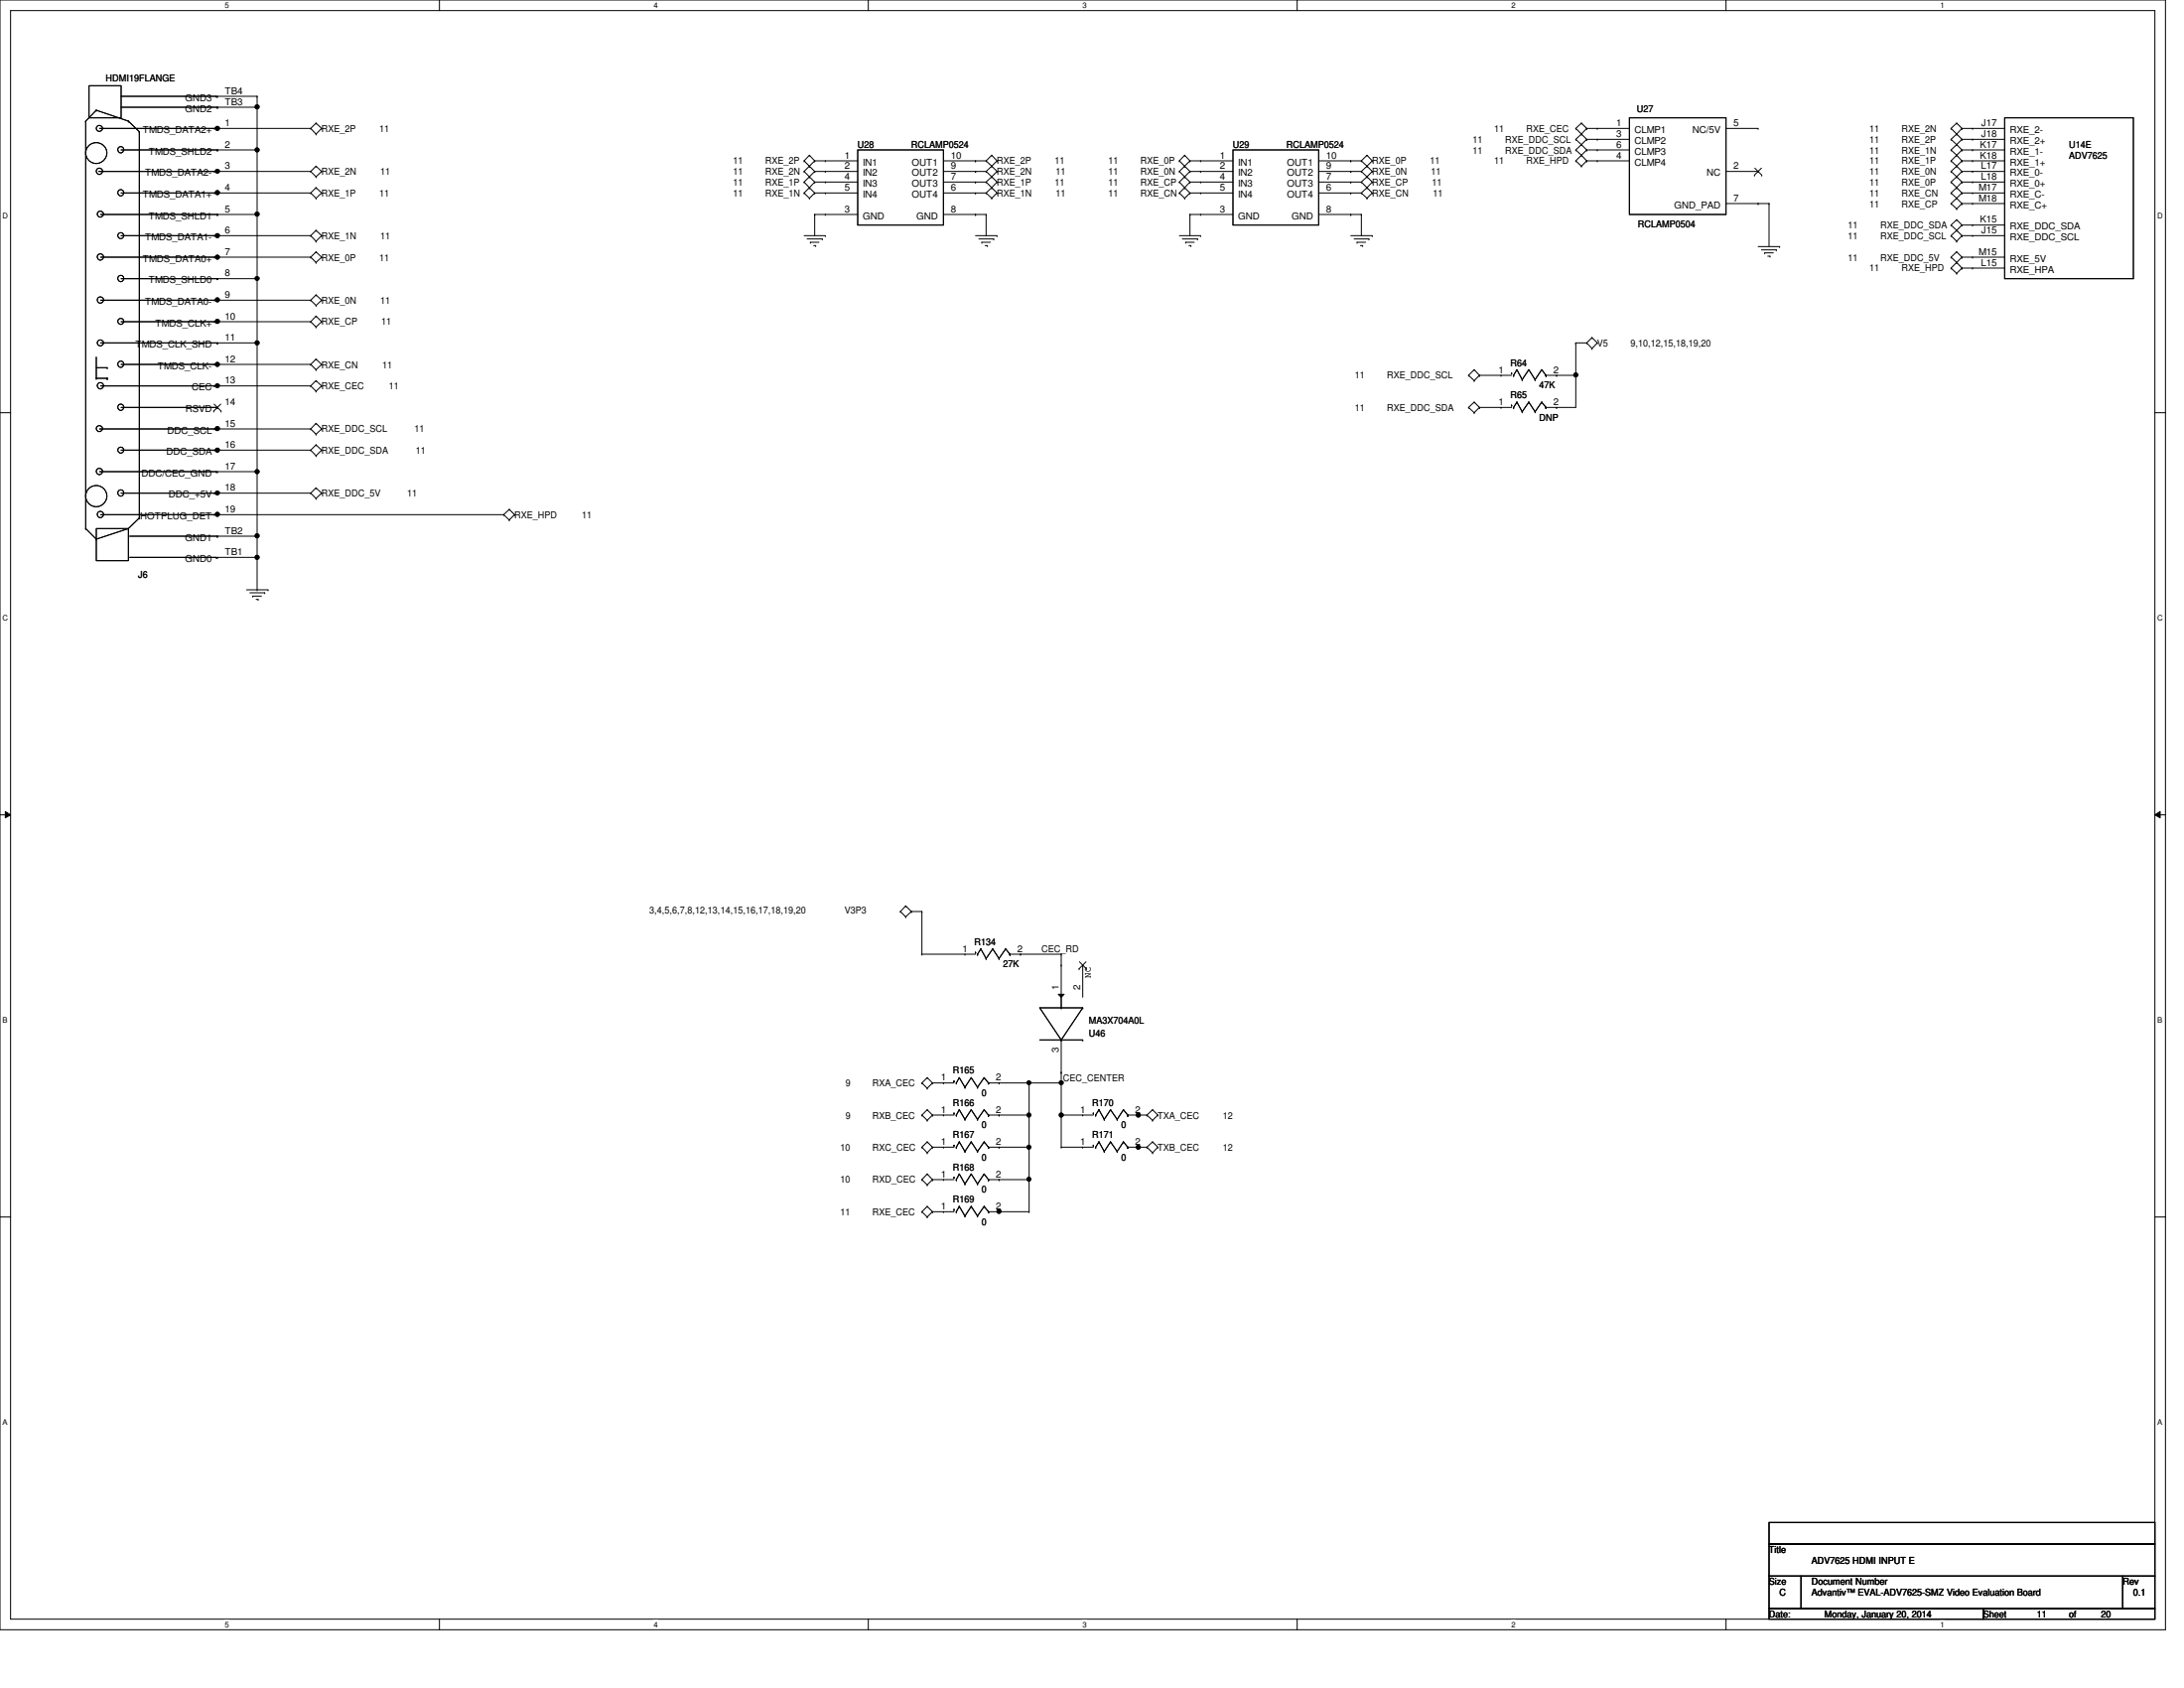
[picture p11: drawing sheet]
<svg xmlns="http://www.w3.org/2000/svg" width="279mm" height="216mm" viewBox="0 0 279 216" stroke-linecap="round" stroke-linejoin="round" font-family="sans-serif">
<path d="M0 0h277v208.4h-277zM1.4 1.4h274.3v205.7h-274.3z" fill="none" stroke="#000" stroke-width=".13"/>
<g fill="#fff">
<path d="M28.8 .1h.5v1.1h-.5z"/>
<path d="M28.8 207.2h.5v1.1h-.5z"/>
</g>
<path d="M56.2 0v1.4M56.2 207.1v1.3" fill="none" stroke="#000" stroke-width=".13"/>
<g fill="#fff">
<path d="M83.7 .1h.5v1.1h-.5z"/>
<path d="M83.7 207.2h.5v1.1h-.5z"/>
</g>
<path d="M111.1 0v1.4M111.1 207.1v1.3" fill="none" stroke="#000" stroke-width=".13"/>
<g fill="#fff">
<path d="M138.5 .1h.6v1.1h-.6z"/>
<path d="M138.5 207.2h.6v1.1h-.6z"/>
</g>
<path d="M165.9 0v1.4M165.9 207.1v1.3" fill="none" stroke="#000" stroke-width=".13"/>
<g fill="#fff">
<path d="M193.4 .1h.5v1.1h-.5z"/>
<path d="M193.4 207.2h.5v1.1h-.5z"/>
</g>
<path d="M220.8 0v1.4M220.8 207.1v1.3" fill="none" stroke="#000" stroke-width=".13"/>
<g fill="#fff">
<path d="M248.2 .1h.6v1.1h-.6z"/>
<path d="M248.2 207.2h.6v1.1h-.6z"/>
<path d="M.3 27.1h.8v1.1h-.8z"/>
<path d="M276 27.1h.7v1.1h-.7z"/>
<path d="M.3 78.5h.8v1.1h-.8z"/>
<path d="M276 78.5h.7v1.1h-.7z"/>
</g>
<path d="M0 52.8h1.4M275.7 52.8h1.3" fill="none" stroke="#000" stroke-width=".13"/>
<g fill="#fff">
<path d="M.3 129.9h.7v1.1h-.7z"/>
<path d="M276 129.9h.6v1.1h-.6z"/>
</g>
<path d="M0 104.2h1.4M.7 103.8l.7 .4-.7 .4zM275.7 104.2l.7-.4v.8zM275.7 104.2h1.3" fill="none" stroke="#000" stroke-width=".13"/>
<path d="M.7 103.8l.7 .4-.7 .4zM275.7 104.2l.7-.4v.8z" fill="#000"/>
<g fill="#fff">
<path d="M.3 181.4h.7v1.1h-.7z"/>
<path d="M276 181.4h.6v1.1h-.6z"/>
</g>
<g fill="none" stroke="#000" stroke-width=".13">
<path d="M11 15.5h.1M11 15.5v52.1M11.4 11h4.1v4.1h-4.1zM12.3 14.1h.1M12.3 14.1l4.1 1.4M12.3 14.1l-1.3 1.4M12.7 16.4h27.1M15.5 19.2h17.4M15.5 13.7h17.4M15.5 12.3h12.2M16.4 15.5h.1M16.4 15.5l1.4 1.3"/>
<path d="M17.8 16.8h.1M17.8 16.8v49.5M27.4 16.4h.1M27.7 12.3h.1M27.7 16.4h.1M27.8 16.4h.1M27.8 13.7h.1M27.8 19.2h.1M27.8 12.3h.1M27.8 12.3h5.1M32.9 19.2h.1M32.9 13.7h.1"/>
<path d="M32.9 12.3h.1M32.9 12.3v63.1M39.8 16.4h.1M39.8 16.4l.6 .7M40.4 15.7h.1M40.4 17.1h.1M40.4 15.7l-.6 .7M40.4 15.7l.7 .7M41.1 16.4h.1M41.1 16.4l-.7 .7M103.5 19.9h.1M103.5 19.9l.7 .7"/>
<path d="M103.5 19.9l-.6 .7M109.7 19.2h11v9.6h-11zM126.9 19.9h.1M126.9 19.9l-.7 .7M126.9 19.9l.7 .7M151.6 19.9h.1M151.6 19.9l.6 .7M151.6 19.9l-.7 .7M157.7 19.2h11v9.6h-11zM174.9 19.9h.1M174.9 19.9l-.7 .7M174.9 19.9l.7 .7"/>
<path d="M201.6 16.4h.1M201.6 17.8h.1M201.6 19.2h.1M201.6 16.4l1.4 1.4M201.6 17.8l.7 .7M201.6 19.2l.7 .7M202.3 15.7h.1M202.3 17.1h.1M202.3 18.5h.1M202.3 19.9h.1M202.3 15.7l.7 .7M202.3 15.7l-.7 .7"/>
<path d="M202.3 17.1l-.7 .7M202.3 18.5l.7 .7M202.3 18.5l-.7 .7M202.3 19.9l.7 .7M203 16.4h.1M203 17.8h.1M203 19.2h.1M203 16.4h5.4M203 17.8h5.4M203 19.2h5.4M203 16.4l-.7 .7M203 17.8l-.7 .7"/>
<path d="M203 19.2l-1.4 1.4M204.3 16.4h.1M204.3 17.8h.1M204.3 19.2h.1M208.4 15.1h12.4v12.3h-12.4zM220.8 16.4h4.1M224.9 16.4h.1M249.6 19.2h.1M249.6 16.4h.1M249.6 17.8h.1M249.6 19.2l.7 .7M249.6 16.4l1.4 1.4"/>
<path d="M249.6 17.8l.7 .7M250.3 18.5h.1M250.3 19.9h.1M250.3 15.7h.1M250.3 17.1h.1M250.3 18.5l.7 .7M250.3 18.5l-.7 .7M250.3 19.9l.7 .7M250.3 15.7l.7 .7M250.3 15.7l-.7 .7M250.3 17.1l-.7 .7M251 16.4h.1"/>
<path d="M251 17.8h.1M251 19.2h.1M251 16.4h5.5M251 17.8h5.5M251 19.2h5.5M251 19.2l-1.4 1.4M251 16.4l-.7 .7M251 17.8l-.7 .7M252.3 16.4h.1M252.3 17.8h.1M252.3 19.2h.1M256.5 15.1h16.4v20.5h-16.4z"/>
<path d="M12.6 21.9h27.2M12.9 32.9h26.9M12.9 38.4h26.9M12.9 27.4h20M15.5 24.7h24.3M15.5 30.1h24.3M15.5 35.6h17.4M27.4 32.9h.1M27.4 24.7h.1M27.4 38.4h.1M27.4 30.1h.1M27.4 21.9h.1"/>
<path d="M27.7 30.1h.1M27.8 21.9h.1M27.8 24.7h.1M27.8 30.1h.1M27.8 32.9h.1M27.8 38.4h.1M27.8 35.6h.1M27.8 27.4h.1M32.9 35.6h.1M32.9 27.4h.1M39.8 21.9h.1M39.8 24.7h.1"/>
<path d="M39.8 30.1h.1M39.8 32.9h.1M39.8 38.4h.1M39.8 21.9l.6 .7M39.8 24.7l.6 .7M39.8 30.1l.6 .8M39.8 32.9l.6 .7M39.8 38.4l.6 .7M40.4 21.3h.1M40.4 22.6h.1M40.4 24h.1M40.4 25.4h.1"/>
<path d="M40.4 29.5h.1M40.4 30.9h.1M40.4 32.2h.1M40.4 33.6h.1M40.4 37.7h.1M40.4 39.1h.1M40.4 21.3l-.6 .6M40.4 21.3l.7 .6M40.4 24l-.6 .7M40.4 24l.7 .7M40.4 29.5l-.6 .6M40.4 29.5l.7 .6"/>
<path d="M40.4 32.2l-.6 .7M40.4 32.2l.7 .7M40.4 37.7l-.6 .7M40.4 37.7l.7 .7M41.1 21.9h.1M41.1 24.7h.1M41.1 30.1h.1M41.1 32.9h.1M41.1 38.4h.1M41.1 21.9l-.7 .7M41.1 24.7l-.7 .7M41.1 30.1l-.7 .8"/>
<path d="M41.1 32.9l-.7 .7M41.1 38.4l-.7 .7M102.9 20.6h.1M102.9 21.9h.1M102.9 23.3h.1M102.9 24.7h.1M102.9 30.1h2.7M102.9 20.6l1.3 1.3M102.9 21.9l1.3 1.4M102.9 23.3l.6 .7M102.9 24.7l.6 .7M103.3 30.6h1.9"/>
<path d="M103.5 21.3h.1M103.5 22.6h.1M103.5 24h.1M103.5 25.4h.1M103.5 24l.7 .7M103.5 24l-.6 .7M103.7 31h.1M103.7 31h1.1M104.1 31.4h.3M104.2 20.6h.1M104.2 21.9h.1M104.2 23.3h.1"/>
<path d="M104.2 24.7h.1M104.2 27.4h.1M104.2 20.6h5.5M104.2 21.9h5.5M104.2 23.3h5.5M104.2 24.7h5.5M104.2 27.4h5.5M104.2 27.4v2.7M104.2 20.6l-1.3 1.3M104.2 21.9l-1.3 1.4M104.2 23.3l-.7 .7M104.2 24.7l-.7 .7"/>
<path d="M104.4 31.4h.1M105.2 30.6h.1M105.6 30.1h.1M105.6 20.6h.1M105.6 21.9h.1M105.6 23.3h.1M105.6 24.7h.1M105.6 27.4h.1M120.7 20.6h5.5M120.7 21.9h5.5M120.7 23.3h5.5M120.7 24.7h5.5"/>
<path d="M120.7 27.4h5.5M124.8 20.6h.1M124.8 21.9h.1M124.8 23.3h.1M124.8 24.7h.1M124.8 27.4h.1M124.8 30.1h2.8M125.2 30.6h1.9M125.6 31h.1M125.6 31h1.1M126 31.4h.3M126.2 27.4h.1"/>
<path d="M126.2 20.6h.1M126.2 21.9h.1M126.2 23.3h.1M126.2 24.7h.1M126.2 27.4v2.7M126.2 20.6l.7 .7M126.2 21.9l.7 .7M126.2 23.3l1.4 1.4M126.2 24.7l.7 .7M126.3 31.4h.1M126.9 21.3h.1M126.9 22.6h.1"/>
<path d="M126.9 24h.1M126.9 25.4h.1M126.9 21.3l-.7 .6M126.9 21.3l.7 .6M126.9 22.6l-.7 .7M126.9 22.6l.7 .7M126.9 24l-.7 .7M127.1 30.6h.1M127.6 30.1h.1M127.6 20.6h.1M127.6 21.9h.1M127.6 23.3h.1"/>
<path d="M127.6 24.7h.1M127.6 20.6l-.7 .7M127.6 21.9l-.7 .7M127.6 23.3l-.7 .7M127.6 24.7l-.7 .7M150.9 20.6h.1M150.9 21.9h.1M150.9 23.3h.1M150.9 24.7h.1M150.9 30.1h2.7M150.9 20.6l1.3 1.3M150.9 21.9l1.3 1.4"/>
<path d="M150.9 23.3l.7 .7M150.9 24.7l.7 .7M151.3 30.6h1.9M151.6 21.3h.1M151.6 22.6h.1M151.6 24h.1M151.6 25.4h.1M151.6 24l.6 .7M151.6 24l-.7 .7M151.7 31h.1M151.7 31h1.1M152.1 31.4h.3"/>
<path d="M152.2 20.6h.1M152.2 23.3h.1M152.2 21.9h.1M152.2 24.7h.1M152.2 27.4h.1M152.2 20.6h5.5M152.2 21.9h5.5M152.2 23.3h5.5M152.2 24.7h5.5M152.2 27.4h5.5M152.2 27.4v2.7M152.2 20.6l-1.3 1.3"/>
<path d="M152.2 21.9l-1.3 1.4M152.2 23.3l-.6 .7M152.2 24.7l-.6 .7M152.4 31.4h.1M153.2 30.6h.1M153.6 30.1h.1M153.6 20.6h.1M153.6 21.9h.1M153.6 23.3h.1M153.6 24.7h.1M153.6 27.4h.1M168.7 20.6h5.5"/>
<path d="M168.7 21.9h5.5M168.7 23.3h5.5M168.7 24.7h5.5M168.7 27.4h5.5M172.8 21.9h.1M172.8 20.6h.1M172.8 24.7h.1M172.8 23.3h.1M172.8 27.4h.1M172.8 30.1h2.8M173.2 30.6h1.9M173.6 31h.1"/>
<path d="M173.6 31h1.1M174 31.4h.3M174.2 27.4h.1M174.2 20.6h.1M174.2 21.9h.1M174.2 23.3h.1M174.2 24.7h.1M174.2 27.4v2.7M174.2 20.6l.7 .7M174.2 21.9l.7 .7M174.2 23.3l1.4 1.4M174.2 24.7l.7 .7"/>
<path d="M174.3 31.4h.1M174.9 21.3h.1M174.9 22.6h.1M174.9 24h.1M174.9 25.4h.1M174.9 21.3l-.7 .6M174.9 21.3l.7 .6M174.9 22.6l-.7 .7M174.9 22.6l.7 .7M174.9 24l-.7 .7M175.1 30.6h.1M175.6 30.1h.1"/>
<path d="M175.6 20.6h.1M175.6 21.9h.1M175.6 23.3h.1M175.6 24.7h.1M175.6 20.6l-.7 .7M175.6 21.9l-.7 .7M175.6 23.3l-.7 .7M175.6 24.7l-.7 .7M201.6 20.6h.1M201.6 20.6l.7 .7M202.3 21.3h.1M203 20.6h.1"/>
<path d="M203 20.6h5.4M203 20.6l-.7 .7M204.3 20.6h.1M220.8 21.9h4.1M220.8 26h5.5M224.5 22.4h.1M224.5 21.5l.9 .9M224.9 26h.1M224.9 21.9h.1M224.9 31.5h2.8M225.3 32h1.9M225.3 21.5l-.8 .9"/>
<path d="M225.4 22.4h.1M225.8 32.3h.1M225.8 32.3h1.1M226.1 32.8h.3M226.3 26h.1M226.3 26v5.5M226.4 32.8h.1M227.2 32h.1M227.7 31.5h.1M249.6 20.6h.1M249.6 21.9h.1M249.6 23.3h.1"/>
<path d="M249.6 24.7h.1M249.6 26h.1M249.6 28.8h.1M249.6 30.1h.1M249.6 32.9h.1M249.6 34.3h.1M249.6 20.6l.7 .7M249.6 21.9l.7 .7M249.6 23.3l1.4 1.4M249.6 24.7l.7 .7M249.6 26l.7 .7M249.6 28.8l.7 .7"/>
<path d="M249.6 30.1l.7 .8M249.6 32.9l.7 .7M249.6 34.3l.7 .7M250.3 21.3h.1M250.3 22.6h.1M250.3 24h.1M250.3 25.4h.1M250.3 26.7h.1M250.3 28.1h.1M250.3 29.5h.1M250.3 30.9h.1M250.3 32.2h.1"/>
<path d="M250.3 33.6h.1M250.3 35h.1M250.3 21.3l.7 .6M250.3 21.3l-.7 .6M250.3 22.6l.7 .7M250.3 22.6l-.7 .7M250.3 24l-.7 .7M250.3 25.4l.7 .6M250.3 25.4l-.7 .6M250.3 28.1l.7 .7M250.3 28.1l-.7 .7M250.3 29.5l.7 .6"/>
<path d="M250.3 29.5l-.7 .6M250.3 32.2l.7 .7M250.3 32.2l-.7 .7M250.3 33.6l.7 .7M251 20.6h.1M251 21.9h.1M251 23.3h.1M251 24.7h.1M251 26h.1M251 28.8h.1M251 30.1h.1M251 32.9h.1"/>
<path d="M251 34.3h.1M251 20.6h5.5M251 21.9h5.5M251 23.3h5.5M251 24.7h5.5M251 32.9h5.5M251 30.1h5.5M251 26h5.5M251 28.8h5.5M251 34.3h5.5M251 20.6l-.7 .7M251 21.9l-.7 .7"/>
<path d="M251 23.3l-.7 .7M251 24.7l-.7 .7M251 26l-.7 .7M251 28.8l-.7 .7M251 30.1l-.7 .8M251 32.9l-1.4 1.4M251 34.3l-.7 .7M252.3 20.6h.1M252.3 21.9h.1M252.3 23.3h.1M252.3 24.7h.1M252.3 26h.1"/>
<path d="M252.3 28.8h.1M252.3 30.1h.1M252.3 32.9h.1M252.3 34.3h.1M12.3 48.4h.1M12.3 47h1.4M12.3 45.7v2.7M12.3 48.4h1.4M12.7 54.9h27.1M12.9 49.4h26.9M12.9 43.9h20M13.7 47h.1"/>
<path d="M13.7 48.4h.1M15.5 46.6h24.3M15.5 41.1h24.3M15.5 57.6h24.3M15.5 52.1h12.3M27.3 52.6h.1M27.4 51.7l.9 .9M27.4 49.4h.1M27.4 46.6h.1M27.4 41.1h.1M27.4 57.6h.1M27.4 54.9h.1"/>
<path d="M27.7 54.9h.1M27.7 41.1h.1M27.7 46.6h.1M27.7 57.6h.1M27.8 41.1h.1M27.8 46.6h.1M27.8 49.4h.1M27.8 54.9h.1M27.8 57.6h.1M27.8 43.9h.1M27.8 52.1h.1M28.2 51.7l-.9 .9"/>
<path d="M28.3 52.6h.1M32.9 43.9h.1M39.8 41.1h.1M39.8 46.6h.1M39.8 49.4h.1M39.8 54.9h.1M39.8 57.6h.1M39.8 41.1l.6 .7M39.8 46.6l.6 .7M39.8 49.4l.6 .6M39.8 54.9l.6 .6M39.8 57.6l.6 .7"/>
<path d="M40.4 40.4h.1M40.4 41.8h.1M40.4 45.9h.1M40.4 47.3h.1M40.4 48.7h.1M40.4 50h.1M40.4 54.1h.1M40.4 55.5h.1M40.4 56.9h.1M40.4 58.3h.1M40.4 40.4l-.6 .7M40.4 40.4l.7 .7"/>
<path d="M40.4 45.9l-.6 .7M40.4 45.9l.7 .7M40.4 48.7l-.6 .7M40.4 48.7l.7 .7M40.4 54.1l-.6 .8M40.4 54.1l.7 .8M40.4 56.9l-.6 .7M40.4 56.9l.7 .7M41.1 41.1h.1M41.1 46.6h.1M41.1 49.4h.1M41.1 54.9h.1"/>
<path d="M41.1 57.6h.1M41.1 41.1l-.7 .7M41.1 46.6l-.7 .7M41.1 49.4l-.7 .6M41.1 54.9l-.7 .6M41.1 57.6l-.7 .7M187.9 48h.1M187.9 52.1h.1M187.9 48l.7 .7M187.9 52.1l.7 .7M188.6 47.3h.1M188.6 48.7h.1"/>
<path d="M188.6 51.4h.1M188.6 52.8h.1M188.6 47.3l.7 .7M188.6 47.3l-.7 .7M188.6 51.4l.7 .7M188.6 51.4l-.7 .7M189.3 48h.1M189.3 52.1h.1M189.3 48h4.1M189.3 52.1h4.1M189.3 48l-.7 .7M189.3 52.1l-.7 .7"/>
<path d="M192 48h.1M192 52.1h.1M193.4 47.7h.1M193.4 51.8h.1M193.6 48h.1M193.6 52.1h.1M194.1 47.3h.1M194.1 51.4h.1M194.1 47.3l-.5 .7M194.1 47.3l.6 1.3M194.1 51.4l-.5 .7M194.1 51.4l.6 1.3"/>
<path d="M194.7 48.6h.1M194.7 52.7h.1M195.6 47.3h.1M195.6 51.4h.1M195.6 47.3l-.9 1.3M195.6 47.3l.8 1.3M195.6 51.4l-.9 1.3M195.6 51.4l.8 1.3M196.4 48.6h.1M196.4 52.7h.1M197.2 47.3h.1M197.2 51.4h.1"/>
<path d="M197.2 47.3l-.8 1.3M197.2 47.3l.6 .7M197.2 51.4l-.8 1.3M197.2 51.4l.6 .7M197.8 48h.1M197.8 52.1h.1M197.8 48h3.8M199.1 52.1h.1M199.1 48h.1M201.6 48h.1M201.6 43.9h.1M201.6 43.9v8.2h-3.8"/>
<path d="M201.6 43.9h1.4M203 43.9h.1M203 43.9l.7 .7M203.7 43.2h.1M203.7 44.6h.1M203.7 43.2l-.7 .7M203.7 43.2l.6 .7M204.3 43.9h.1M204.3 43.9l-.6 .7M11 67.6h.1M11 67.6l1.3 1.4M12.3 67.6h4.1v4.1h-4.1z"/>
<path d="M12.3 69h.1M12.7 60.3h15M12.9 65.8h51.5M15.5 63.1h24.3M16.4 67.6h.1M16.4 67.6l-4.1 1.4M16.6 71.3h11.1M16.6 68.6h16.3M17.8 66.3h.1M17.8 66.3l-1.4 1.3M27.4 65.8h.1M27.4 63.1h.1"/>
<path d="M27.7 60.3h.1M27.7 63.1h.1M27.7 71.3h.1M27.7 65.8h.1M27.8 63.1h.1M27.8 65.8h.1M27.8 68.6h.1M27.8 71.3h.1M27.8 60.3h.1M27.8 71.3h5.1M27.8 60.3h5.1M31.5 75.4h2.8"/>
<path d="M32 75.8h1.9M32.3 76.2h.1M32.3 76.2h1.1M32.8 76.7h.2M32.9 75.4h.1M32.9 71.3h.1M32.9 68.6h.1M32.9 60.3h.1M33 76.7h.1M33.9 75.8h.1M34.3 75.4h.1M39.8 63.1h.1"/>
<path d="M39.8 63.1l.6 .7M40.4 62.4h.1M40.4 63.8h.1M40.4 62.4l-.6 .7M40.4 62.4l.7 .7M41.1 63.1h.1M41.1 63.1l-.7 .7M64.4 65.8h.1M64.4 65.8l.8 .7M65.2 65.2h.1M65.2 66.5h.1M65.2 65.2l-.8 .6"/>
<path d="M65.2 65.2l.6 .6M65.8 65.8h.1M65.8 65.8l-.6 .7M115.2 116.6h.1M115.2 116.6l.7 .7M115.9 117.3h.1M115.9 115.9h.1M115.9 115.9l-.7 .7M115.9 115.9l.7 .7M116.6 116.6h.1M116.6 116.6h1.3M116.6 116.6l-.7 .7"/>
<path d="M117.9 116.6h.1M117.9 116.6v5.4M117.9 122h.1M117.9 138.5h.1M117.9 122h6.9M117.9 138.5l.7 .7M118.6 137.8h.1M118.6 139.2h.1M118.6 137.8l.7 .7M118.6 137.8l-.7 .7M119.3 138.5h.1M119.3 138.5h2.7"/>
<path d="M119.3 138.5l-.7 .7M120.7 138.5h.1M122 138.3h.1M122.3 138.5h.1M122.7 137.8h.1M122.7 137.8l-.4 .7M122.7 137.8l.7 1.3M123.4 122h.1M123.4 139.1h.1M124.2 137.8h.1M124.2 137.8l-.8 1.3M124.2 137.8l.9 1.3"/>
<path d="M124.8 121.8h.1M125.1 122h.1M125.1 139.1h.1M125.5 121.4h.1M125.5 121.4l-.4 .6M125.5 121.4l.7 1.2M125.9 137.8h.1M125.9 137.8l-.8 1.3M125.9 137.8l.5 .7M126.2 122.6h.1M126.4 138.5h.1M126.4 138.5h9.4"/>
<path d="M127 121.4h.1M127 121.4l-.8 1.2M127 121.4l.8 1.2M127.8 138.5h.1M127.8 122.6h.1M128.7 121.4h.1M128.7 121.4l-.9 1.2M128.7 121.4l.5 .6M129.2 122h.1M129.2 122h6.6M130.6 122h.1M131.5 138.3h.3l.1 .2-.1 .1-.2 .1-.1-.1z"/>
<path d="M131.7 138.5h.1M131.7 138.5v16.5M133 133h5.5M135.4 127.2h.7l-.3 .4zM135.8 138.5h.1M135.8 122h.1M135.8 137.2h.1M135.8 128.9h.1M135.8 133h.1M135.8 123.4h.1M135.8 122v6.9M135.8 133v13.7"/>
<path d="M138 123.9h.1M138.1 123l.9 .9M138.5 128.9h.1M138.5 133h.1M138.5 123.4h.1M138.5 128.9h-5.5l2.8 4.1M138.5 128.9l-2.7 4.1M138.5 123.4v4.2M138.9 123l-.9 .9M139 123.9h.1M0 155.7h1.4M117.9 142.6h.1"/>
<path d="M117.9 146.7h.1M117.9 155h.1M117.9 150.9h.1M117.9 142.6l.7 .7M117.9 146.7l.7 .7M117.9 155l.7 .7M117.9 150.9l.7 .7M118.6 141.9h.1M118.6 143.3h.1M118.6 146h.1M118.6 147.4h.1M118.6 154.3h.1"/>
<path d="M118.6 155.7h.1M118.6 150.2h.1M118.6 151.6h.1M118.6 141.9l.7 .7M118.6 141.9l-.7 .7M118.6 146l.7 .7M118.6 146l-.7 .7M118.6 154.3l.7 .7M118.6 154.3l-.7 .7M118.6 150.2l.7 .7M118.6 150.2l-.7 .7M119.3 142.6h.1"/>
<path d="M119.3 146.7h.1M119.3 150.9h.1M119.3 155h.1M119.3 142.6h2.7M119.3 146.7h2.7M119.3 150.9h2.7M119.3 155h2.7M119.3 142.6l-.7 .7M119.3 146.7l-.7 .7M119.3 155l-.7 .7M119.3 150.9l-.7 .7M120.7 142.6h.1"/>
<path d="M120.7 150.9h.1M120.7 155h.1M120.7 146.7h.1M122 142.4h.1M122 150.6h.1M122 154.7h.1M122 146.5h.1M122.3 142.6h.1M122.3 150.9h.1M122.3 155h.1M122.3 146.7h.1M122.7 141.9h.1"/>
<path d="M122.7 150.2h.1M122.7 154.3h.1M122.7 146h.1M122.7 141.9l-.4 .7M122.7 141.9l.7 1.3M122.7 150.2l-.4 .7M122.7 150.2l.7 1.2M122.7 154.3l-.4 .7M122.7 154.3l.7 1.2M122.7 146l-.4 .7M122.7 146l.7 1.3M123.4 143.2h.1"/>
<path d="M123.4 151.4h.1M123.4 155.5h.1M123.4 147.3h.1M124.2 141.9h.1M124.2 150.2h.1M124.2 154.3h.1M124.2 146h.1M124.2 141.9l-.8 1.3M124.2 141.9l.9 1.3M124.2 150.2l-.8 1.2M124.2 150.2l.9 1.2M124.2 154.3l-.8 1.2"/>
<path d="M124.2 154.3l.9 1.2M124.2 146l-.8 1.3M124.2 146l.9 1.3M125.1 143.2h.1M125.1 151.4h.1M125.1 155.5h.1M125.1 147.3h.1M125.9 141.9h.1M125.9 150.2h.1M125.9 154.3h.1M125.9 146h.1M125.9 141.9l-.8 1.3"/>
<path d="M125.9 141.9l.5 .7M125.9 150.2l-.8 1.2M125.9 150.2l.5 .7M125.9 154.3l-.8 1.2M125.9 154.3l.5 .7M125.9 146l-.8 1.3M125.9 146l.5 .7M126.4 142.6h.1M126.4 150.9h.1M126.4 155h.1M126.4 146.7h.1M126.4 142.6h5.3"/>
<path d="M126.4 146.7h5.3M126.4 150.9h5.3M126.4 155h5.3M127.8 142.6h.1M127.8 146.7h.1M127.8 150.9h.1M127.8 155h.1M131.5 150.6h.1l.2 .1v.3l-.2 .1-.1-.1zM131.5 146.5h.1l.2 .1v.3l-.2 .1-.1-.1zM131.5 142.4h.1l.2 .1v.3l-.2 .1-.1-.1zM131.7 150.9h.1M131.7 155h.1"/>
<path d="M131.7 146.7h.1M131.7 142.6h.1M135.8 142.6h.1M135.8 146.7h.1M135.8 142.6h4.1M135.8 146.7h4.1M138.5 146.7h.1M138.5 142.6h.1M139.9 146.5h.1M139.9 142.4h.1M140.2 146.7h.1M140.2 142.6h.1"/>
<path d="M140.6 146h.1M140.6 141.9h.1M140.6 146l-.4 .7M140.6 146l.7 1.3M140.6 141.9l-.4 .7M140.6 141.9l.7 1.3M141.3 147.3h.1M141.3 143.2h.1M142.1 146h.1M142.1 141.9h.1M142.1 146l-.8 1.3M142.1 146l.8 1.3"/>
<path d="M142.1 141.9l-.8 1.3M142.1 141.9l.8 1.3M142.9 147.3h.1M142.9 143.2h.1M143.7 146h.1M143.7 141.9h.1M143.7 146l-.8 1.3M143.7 146l.6 .7M143.7 141.9l-.8 1.3M143.7 141.9l.6 .7M144.3 146.7h.1M144.3 142.6h.1"/>
<path d="M144.3 142.6h2.4M144.3 146.7h2.4M145.6 142.6h.1M145.6 146.7h.1M146.7 142.6h.1M146.7 146.7h.1M146.7 142.6l.7 .7M146.7 146.7l.7 .7M147.4 141.9h.1M147.4 143.3h.1M147.4 146h.1M147.4 147.4h.1"/>
<path d="M147.4 141.9l-.7 .7M147.4 141.9l.7 .7M147.4 146l-.7 .7M147.4 146l.7 .7M148.1 142.6h.1M148.1 146.7h.1M148.1 142.6l-.7 .7M148.1 146.7l-.7 .7M275.7 155.7h1.3M226.3 194.7h49.4v2.8h-49.4zM226.3 197.5h49.4v4.1h-49.4zM226.3 201.6h4.1v4.1h-4.1z"/>
<path d="M226.3 205.7h27.4v1.4h-27.4zM230.4 201.6h41.2v4.1h-41.2zM253.7 205.7h22v1.4h-22zM271.6 201.6h4.1v4.1h-4.1z"/>
<circle cx="12.3" cy="19.6" r="1.34"/>
<circle cx="12.7" cy="16.4" r=".39"/>
<circle cx="15.4" cy="19.2" r=".39"/>
<circle cx="27.8" cy="16.4" r=".26"/>
<circle cx="32.9" cy="19.2" r=".26"/>
<circle cx="32.9" cy="13.7" r=".26"/>
<circle cx="12.7" cy="21.9" r=".4"/>
<circle cx="12.8" cy="38.4" r=".4"/>
<circle cx="12.8" cy="32.9" r=".4"/>
<circle cx="12.9" cy="27.4" r=".39"/>
<circle cx="15.4" cy="35.6" r=".39"/>
<circle cx="15.4" cy="24.7" r=".39"/>
<circle cx="15.5" cy="30.1" r=".38"/>
<circle cx="27.8" cy="24.6" r=".26"/>
<circle cx="27.8" cy="32.9" r=".26"/>
<circle cx="27.8" cy="30.1" r=".26"/>
<circle cx="27.8" cy="38.4" r=".26"/>
<circle cx="27.8" cy="21.9" r=".25"/>
<circle cx="32.9" cy="27.4" r=".26"/>
<circle cx="32.9" cy="35.6" r=".25"/>
<circle cx="12.7" cy="54.8" r=".39"/>
<circle cx="12.8" cy="49.3" r=".4"/>
<circle cx="12.9" cy="43.9" r=".39"/>
<circle cx="15.4" cy="52.1" r=".39"/>
<circle cx="15.4" cy="46.6" r=".39"/>
<circle cx="15.5" cy="41.1" r=".38"/>
<circle cx="15.5" cy="57.6" r=".38"/>
<circle cx="27.8" cy="46.6" r=".26"/>
<circle cx="27.8" cy="41.1" r=".26"/>
<circle cx="27.8" cy="54.8" r=".26"/>
<circle cx="27.8" cy="57.6" r=".26"/>
<circle cx="27.8" cy="49.3" r=".25"/>
<circle cx="32.9" cy="43.9" r=".26"/>
<circle cx="201.6" cy="48" r=".26"/>
<circle cx="12.3" cy="63.5" r="1.35"/>
<circle cx="12.7" cy="60.3" r=".4"/>
<circle cx="12.8" cy="65.8" r=".4"/>
<circle cx="15.4" cy="63.1" r=".39"/>
<circle cx="27.8" cy="65.8" r=".26"/>
<circle cx="27.8" cy="63" r=".25"/>
<circle cx="32.9" cy="60.3" r=".26"/>
<circle cx="32.9" cy="68.5" r=".26"/>
<circle cx="32.9" cy="71.3" r=".26"/>
<circle cx="135.8" cy="138.5" r=".25"/>
<circle cx="127.8" cy="154.9" r=".26"/>
<circle cx="135.8" cy="142.6" r=".26"/>
<circle cx="145.6" cy="142.6" r=".26"/>
<circle cx="145.6" cy="146.7" r=".26"/>
</g>
<g fill="#000">
<path d="M135.4 127.2h.7l-.3 .4z"/>
<path d="M131.5 138.3h.3l.1 .2-.1 .1-.2 .1-.1-.1z" fill-rule="evenodd"/>
<path d="M131.5 138.3h.3l.1 .2-.1 .1-.2 .1-.1-.1z" fill-rule="evenodd"/>
<path d="M131.5 150.6h.1l.2 .1v.3l-.2 .1-.1-.1z" fill-rule="evenodd"/>
<path d="M131.5 146.5h.1l.2 .1v.3l-.2 .1-.1-.1z" fill-rule="evenodd"/>
<path d="M131.5 142.4h.1l.2 .1v.3l-.2 .1-.1-.1z" fill-rule="evenodd"/>
<path d="M131.5 150.6h.1l.2 .1v.3l-.2 .1-.1-.1z" fill-rule="evenodd"/>
<path d="M131.5 146.5h.1l.2 .1v.3l-.2 .1-.1-.1z" fill-rule="evenodd"/>
<path d="M131.5 142.4h.1l.2 .1v.3l-.2 .1-.1-.1z" fill-rule="evenodd"/>
<circle cx="27.8" cy="16.4" r=".26"/>
<circle cx="32.9" cy="19.2" r=".26"/>
<circle cx="32.9" cy="13.7" r=".26"/>
<circle cx="27.8" cy="24.6" r=".26"/>
<circle cx="27.8" cy="32.9" r=".26"/>
<circle cx="27.8" cy="30.1" r=".26"/>
<circle cx="27.8" cy="38.4" r=".26"/>
<circle cx="27.8" cy="21.9" r=".25"/>
<circle cx="32.9" cy="27.4" r=".26"/>
<circle cx="32.9" cy="35.6" r=".25"/>
<circle cx="27.8" cy="46.6" r=".26"/>
<circle cx="27.8" cy="41.1" r=".26"/>
<circle cx="27.8" cy="54.8" r=".26"/>
<circle cx="27.8" cy="57.6" r=".26"/>
<circle cx="27.8" cy="49.3" r=".25"/>
<circle cx="32.9" cy="43.9" r=".26"/>
<circle cx="201.6" cy="48" r=".26"/>
<circle cx="27.8" cy="65.8" r=".26"/>
<circle cx="27.8" cy="63" r=".25"/>
<circle cx="32.9" cy="60.3" r=".26"/>
<circle cx="32.9" cy="68.5" r=".26"/>
<circle cx="32.9" cy="71.3" r=".26"/>
<circle cx="135.8" cy="138.5" r=".25"/>
<circle cx="127.8" cy="154.9" r=".26"/>
<circle cx="135.8" cy="142.6" r=".26"/>
<circle cx="145.6" cy="142.6" r=".26"/>
<circle cx="145.6" cy="146.7" r=".26"/>
</g>
<g font-size="1.2">
<text x="13.5" y="10.5">HDMI19FLANGE</text>
<text x="18.3" y="17">TMDS_DATA2+</text>
<text x="23.7" y="14.3">GND2</text>
<text x="23.7" y="12.9">GND3</text>
<text x="28.8" y="13.4">TB3</text>
<text x="28.8" y="12">TB4</text>
<text x="28.8" y="16.1">1</text>
<text x="41.1" y="16.9">RXE_2P</text>
<text x="48.6" y="16.9">11</text>
<text x="191.2" y="16.9">11</text>
<text x="195.3" y="16.9">RXE_CEC</text>
<text x="206.8" y="16.1">1</text>
<text x="206.8" y="17.5">3</text>
<text x="209.1" y="17">CLMP1</text>
<text x="209.4" y="14.3">U27</text>
<text x="216.5" y="17">NC/5V</text>
<text x="221.8" y="16.1">5</text>
<text x="239.2" y="16.9">11</text>
<text x="243.3" y="16.9">RXE_2N</text>
<text x="253.5" y="16.1">J17</text>
<text x="253.5" y="17.5">J18</text>
<text x="257.1" y="17">RXE_2-</text>
<text x="18.6" y="22.5">TMDS_DATA2-</text>
<text x="19" y="19.8">TMDS_SHLD2</text>
<text x="28.8" y="18.9">2</text>
<text x="28.8" y="21.6">3</text>
<text x="41.1" y="22.4">RXE_2N</text>
<text x="48.7" y="22.4">11</text>
<text x="93.8" y="21">11</text>
<text x="93.8" y="22.4">11</text>
<text x="93.8" y="23.7">11</text>
<text x="97.9" y="21">RXE_2P</text>
<text x="97.9" y="22.4">RXE_2N</text>
<text x="97.9" y="23.7">RXE_1P</text>
<text x="108.1" y="20.3">1</text>
<text x="108.1" y="21.6">2</text>
<text x="108.1" y="23">4</text>
<text x="109.7" y="19">U28</text>
<text x="110.4" y="21.2">IN1</text>
<text x="110.4" y="22.5">IN2</text>
<text x="110.4" y="23.9">IN3</text>
<text x="116.6" y="19">RCLAMP0524</text>
<text x="116.7" y="23.9">OUT3</text>
<text x="116.7" y="22.5">OUT2</text>
<text x="116.7" y="21.2">OUT1</text>
<text x="121.7" y="23">7</text>
<text x="121.7" y="21.6">9</text>
<text x="121.7" y="20.3">10</text>
<text x="127.6" y="21">RXE_2P</text>
<text x="127.6" y="22.4">RXE_2N</text>
<text x="127.6" y="23.7">RXE_1P</text>
<text x="135" y="21">11</text>
<text x="135" y="23.7">11</text>
<text x="135.1" y="22.4">11</text>
<text x="141.8" y="21">11</text>
<text x="141.8" y="22.4">11</text>
<text x="141.8" y="23.7">11</text>
<text x="145.9" y="21">RXE_0P</text>
<text x="145.9" y="22.4">RXE_0N</text>
<text x="145.9" y="23.7">RXE_CP</text>
<text x="156.1" y="20.3">1</text>
<text x="156.1" y="21.6">2</text>
<text x="156.1" y="23">4</text>
<text x="157.7" y="19">U29</text>
<text x="158.4" y="21.2">IN1</text>
<text x="158.4" y="22.5">IN2</text>
<text x="158.4" y="23.9">IN3</text>
<text x="164.6" y="19">RCLAMP0524</text>
<text x="164.7" y="23.9">OUT3</text>
<text x="164.7" y="22.5">OUT2</text>
<text x="164.7" y="21.2">OUT1</text>
<text x="169.7" y="23">7</text>
<text x="169.7" y="21.6">9</text>
<text x="169.7" y="20.3">10</text>
<text x="175.6" y="21">RXE_0P</text>
<text x="175.6" y="22.4">RXE_0N</text>
<text x="175.6" y="23.7">RXE_CP</text>
<text x="183" y="21">11</text>
<text x="183.1" y="22.4">11</text>
<text x="183.2" y="23.7">11</text>
<text x="188.4" y="18.3">11</text>
<text x="188.4" y="19.6">11</text>
<text x="191.2" y="21">11</text>
<text x="192.6" y="18.3">RXE_DDC_SCL</text>
<text x="192.6" y="19.6">RXE_DDC_SDA</text>
<text x="195.3" y="21">RXE_HPD</text>
<text x="206.8" y="18.9">6</text>
<text x="206.8" y="20.3">4</text>
<text x="209.1" y="18.4">CLMP2</text>
<text x="209.1" y="19.8">CLMP3</text>
<text x="209.1" y="21.2">CLMP4</text>
<text x="218.4" y="22.5">NC</text>
<text x="221.8" y="21.6">2</text>
<text x="239.2" y="19.6">11</text>
<text x="239.2" y="21">11</text>
<text x="239.2" y="22.4">11</text>
<text x="239.2" y="23.7">11</text>
<text x="239.2" y="18.3">11</text>
<text x="243.3" y="19.6">RXE_1N</text>
<text x="243.3" y="21">RXE_1P</text>
<text x="243.3" y="22.4">RXE_0N</text>
<text x="243.3" y="23.7">RXE_0P</text>
<text x="243.3" y="18.3">RXE_2P</text>
<text x="253.3" y="18.9">K17</text>
<text x="253.3" y="20.3">K18</text>
<text x="253.4" y="21.6">L17</text>
<text x="253.4" y="23">L18</text>
<text x="257.1" y="18.4">RXE_2+</text>
<text x="257.1" y="19.8">RXE_1-</text>
<text x="257.1" y="21.2">RXE_1+</text>
<text x="257.1" y="22.5">RXE_0-</text>
<text x="257.1" y="23.9">RXE_0+</text>
<text x="264.7" y="19">U14E</text>
<text x="264.7" y="20.3">ADV7625</text>
<text x="18.3" y="25.3">TMDS_DATA1+</text>
<text x="19" y="28">TMDS_SHLD1</text>
<text x="28.8" y="27.1">5</text>
<text x="28.8" y="29.8">6</text>
<text x="28.8" y="24.4">4</text>
<text x="41.1" y="25.1">RXE_1P</text>
<text x="48.6" y="25.1">11</text>
<text x="93.8" y="25.1">11</text>
<text x="97.9" y="25.1">RXE_1N</text>
<text x="108.1" y="24.4">5</text>
<text x="108.1" y="27.1">3</text>
<text x="110.4" y="25.3">IN4</text>
<text x="110.4" y="28">GND</text>
<text x="116.7" y="25.3">OUT4</text>
<text x="117.3" y="28">GND</text>
<text x="121.7" y="24.4">6</text>
<text x="121.7" y="27.1">8</text>
<text x="127.6" y="25.1">RXE_1N</text>
<text x="135.1" y="25.1">11</text>
<text x="141.8" y="25.1">11</text>
<text x="145.9" y="25.1">RXE_CN</text>
<text x="156.1" y="24.4">5</text>
<text x="156.1" y="27.1">3</text>
<text x="158.4" y="25.3">IN4</text>
<text x="158.4" y="28">GND</text>
<text x="164.7" y="25.3">OUT4</text>
<text x="165.3" y="28">GND</text>
<text x="169.7" y="24.4">6</text>
<text x="169.7" y="27.1">8</text>
<text x="175.6" y="25.1">RXE_CN</text>
<text x="183.3" y="25.1">11</text>
<text x="209.5" y="29.1">RCLAMP0504</text>
<text x="214.2" y="26.6">GND_PAD</text>
<text x="221.8" y="25.7">7</text>
<text x="236.4" y="29.3">11</text>
<text x="239.2" y="25.1">11</text>
<text x="239.2" y="26.5">11</text>
<text x="240.6" y="29.3">RXE_DDC_SDA</text>
<text x="243.3" y="25.1">RXE_CN</text>
<text x="243.3" y="26.5">RXE_CP</text>
<text x="253.2" y="24.4">M17</text>
<text x="253.2" y="25.7">M18</text>
<text x="253.3" y="28.5">K15</text>
<text x="253.5" y="29.8">J15</text>
<text x="257.1" y="25.3">RXE_C-</text>
<text x="257.1" y="26.6">RXE_C+</text>
<text x="257.1" y="29.4">RXE_DDC_SDA</text>
<text x="18.3" y="33.5">TMDS_DATA0+</text>
<text x="18.6" y="30.7">TMDS_DATA1-</text>
<text x="28.8" y="35.3">8</text>
<text x="28.8" y="32.6">7</text>
<text x="41.1" y="30.6">RXE_1N</text>
<text x="41.1" y="33.4">RXE_0P</text>
<text x="48.6" y="33.4">11</text>
<text x="48.7" y="30.6">11</text>
<text x="236.4" y="30.6">11</text>
<text x="236.4" y="33.4">11</text>
<text x="239.2" y="34.7">11</text>
<text x="240.6" y="30.6">RXE_DDC_SCL</text>
<text x="240.6" y="33.4">RXE_DDC_5V</text>
<text x="243.3" y="34.7">RXE_HPD</text>
<text x="253.2" y="32.6">M15</text>
<text x="253.4" y="34">L15</text>
<text x="257.1" y="30.7">RXE_DDC_SCL</text>
<text x="257.1" y="33.5">RXE_5V</text>
<text x="257.1" y="34.9">RXE_HPA</text>
<text x="18.6" y="39">TMDS_DATA0-</text>
<text x="19" y="36.2">TMDS_SHLD0</text>
<text x="19.9" y="41.7">TMDS_CLK+</text>
<text x="28.8" y="40.9">10</text>
<text x="28.8" y="38.1">9</text>
<text x="41.1" y="38.9">RXE_0N</text>
<text x="41.1" y="41.6">RXE_CP</text>
<text x="48.7" y="38.9">11</text>
<text x="48.8" y="41.6">11</text>
<text x="17.4" y="44.4">TMDS_CLK_SHD</text>
<text x="20.2" y="47.2">TMDS_CLK-</text>
<text x="28.8" y="43.6">11</text>
<text x="28.8" y="46.3">12</text>
<text x="41.1" y="47.1">RXE_CN</text>
<text x="48.9" y="47.1">11</text>
<text x="191.7" y="47.7">1</text>
<text x="193.3" y="46.8">R64</text>
<text x="198.8" y="47.7">2</text>
<text x="204.3" y="44.3">V5</text>
<text x="208.6" y="44.3">9,10,12,15,18,19,20</text>
<text x="23.7" y="52.7">RSVD</text>
<text x="24.6" y="50">CEC</text>
<text x="28.8" y="49.1">13</text>
<text x="28.8" y="51.8">14</text>
<text x="41.1" y="49.8">RXE_CEC</text>
<text x="49.8" y="49.8">11</text>
<text x="173.4" y="48.4">11</text>
<text x="173.4" y="52.6">11</text>
<text x="177.5" y="48.4">RXE_DDC_SCL</text>
<text x="177.5" y="52.6">RXE_DDC_SDA</text>
<text x="191.7" y="51.8">1</text>
<text x="193.3" y="50.9">R65</text>
<text x="196.9" y="49.7">47K</text>
<text x="196.9" y="53.8">DNP</text>
<text x="198.8" y="51.8">2</text>
<text x="21.3" y="58.2">DDC_SDA</text>
<text x="21.4" y="55.5">DDC_SCL</text>
<text x="28.8" y="54.6">15</text>
<text x="28.8" y="57.3">16</text>
<text x="41.1" y="55.3">RXE_DDC_SCL</text>
<text x="41.1" y="58">RXE_DDC_SDA</text>
<text x="53" y="55.3">11</text>
<text x="53.2" y="58">11</text>
<text x="18.1" y="60.9">DDC/CEC_GND</text>
<text x="21.6" y="63.7">DDC_+5V</text>
<text x="28.8" y="60">17</text>
<text x="28.8" y="65.5">19</text>
<text x="28.8" y="62.8">18</text>
<text x="41.1" y="63.5">RXE_DDC_5V</text>
<text x="52.1" y="63.5">11</text>
<text x="17.9" y="66.4">HOTPLUG_DET</text>
<text x="23.7" y="71.9">GND0</text>
<text x="23.7" y="69.2">GND1</text>
<text x="28.8" y="71">TB1</text>
<text x="28.8" y="68.3">TB2</text>
<text x="65.8" y="66.3">RXE_HPD</text>
<text x="74.5" y="66.3">11</text>
<text x="17.7" y="74">J6</text>
<text x="83.1" y="116.9">3,4,5,6,7,8,12,13,14,15,16,17,18,19,20</text>
<text x="108.1" y="116.9">V3P3</text>
<text x="123.1" y="121.8">1</text>
<text x="124.7" y="120.9">R134</text>
<text x="128.4" y="123.7">27K</text>
<text x="130.2" y="121.8">2</text>
<text x="133.3" y="121.8">CEC_RD</text>
<text x="139.6" y="125.1" transform="rotate(-90 139.6 125.1)">NC</text>
<text x="135.5" y="126.6" transform="rotate(-90 135.5 126.6)">1</text>
<text x="138.2" y="126.6" transform="rotate(-90 138.2 126.6)">2</text>
<text x="139.3" y="130.9">MA3X704A0L</text>
<text x="121.9" y="137.3">R165</text>
<text x="135.5" y="134.7" transform="rotate(-90 135.5 134.7)">3</text>
<text x="139.3" y="132.5">U46</text>
<text x="108.2" y="139">9</text>
<text x="108.2" y="143.1">9</text>
<text x="111.6" y="139">RXA_CEC</text>
<text x="111.6" y="143.1">RXB_CEC</text>
<text x="120.4" y="142.3">1</text>
<text x="120.4" y="138.2">1</text>
<text x="121.9" y="141.4">R166</text>
<text x="125.6" y="140.2">0</text>
<text x="127.4" y="142.3">2</text>
<text x="127.4" y="138.2">2</text>
<text x="136" y="138.3">CEC_CENTER</text>
<text x="138.2" y="142.3">1</text>
<text x="139.7" y="141.4">R170</text>
<text x="145.2" y="142.3">2</text>
<text x="148.1" y="143.1">TXA_CEC</text>
<text x="156.5" y="143.1">12</text>
<text x="107.5" y="147.2">10</text>
<text x="111.6" y="147.2">RXC_CEC</text>
<text x="120.4" y="146.4">1</text>
<text x="121.9" y="149.7">R168</text>
<text x="121.9" y="145.5">R167</text>
<text x="125.6" y="144.3">0</text>
<text x="125.6" y="148.4">0</text>
<text x="127.4" y="146.4">2</text>
<text x="138.2" y="146.4">1</text>
<text x="139.7" y="145.5">R171</text>
<text x="143.5" y="148.4">0</text>
<text x="143.5" y="144.3">0</text>
<text x="145.2" y="146.4">2</text>
<text x="148.1" y="147.2">TXB_CEC</text>
<text x="156.5" y="147.2">12</text>
<text x="107.5" y="155.4">11</text>
<text x="107.5" y="151.3">10</text>
<text x="111.6" y="155.4">RXE_CEC</text>
<text x="111.6" y="151.3">RXD_CEC</text>
<text x="120.4" y="150.6">1</text>
<text x="120.4" y="154.7">1</text>
<text x="121.9" y="153.8">R169</text>
<text x="125.6" y="152.6">0</text>
<text x="127.4" y="150.6">2</text>
<text x="127.4" y="154.7">2</text>
<text x="125.6" y="156.7">0</text>
<text x="226.3" y="198.6">Title</text>
<text x="226.3" y="202.7">Size</text>
<text x="231.8" y="202.7">Document Number</text>
<text x="231.8" y="200">ADV7625 HDMI INPUT E</text>
<text x="271.6" y="202.7">Rev</text>
<text x="226.3" y="206.9">Date:</text>
<text x="227.7" y="204.1">C</text>
<text x="231.8" y="204.1">Advantiv™ EVAL-ADV7625-SMZ Video Evaluation Board</text>
<text x="233.4" y="206.9">Monday, January 20, 2014</text>
<text x="253.7" y="206.9">Sheet</text>
<text x="260.6" y="206.9">11</text>
<text x="264.7" y="206.9">of</text>
<text x="268.8" y="206.9">20</text>
<text x="272.9" y="204.1">0.1</text>
</g>
<g font-size="1">
<text x="28.8" y="1">5</text>
<text x="83.7" y="1">4</text>
<text x="138.5" y="1">3</text>
<text x="193.4" y="1">2</text>
<text x="248.2" y="1">1</text>
<text x=".3" y="27.9">D</text>
<text x="276" y="27.9">D</text>
<text x=".3" y="79.4">C</text>
<text x="276" y="79.4">C</text>
<text x=".3" y="130.8">B</text>
<text x="276" y="130.8">B</text>
<text x=".3" y="182.2">A</text>
<text x="276" y="182.2">A</text>
<text x="28.8" y="208.1">5</text>
<text x="83.7" y="208.1">4</text>
<text x="138.5" y="208.1">3</text>
<text x="193.4" y="208.1">2</text>
<text x="248.2" y="208.1">1</text>
</g>
</svg>
